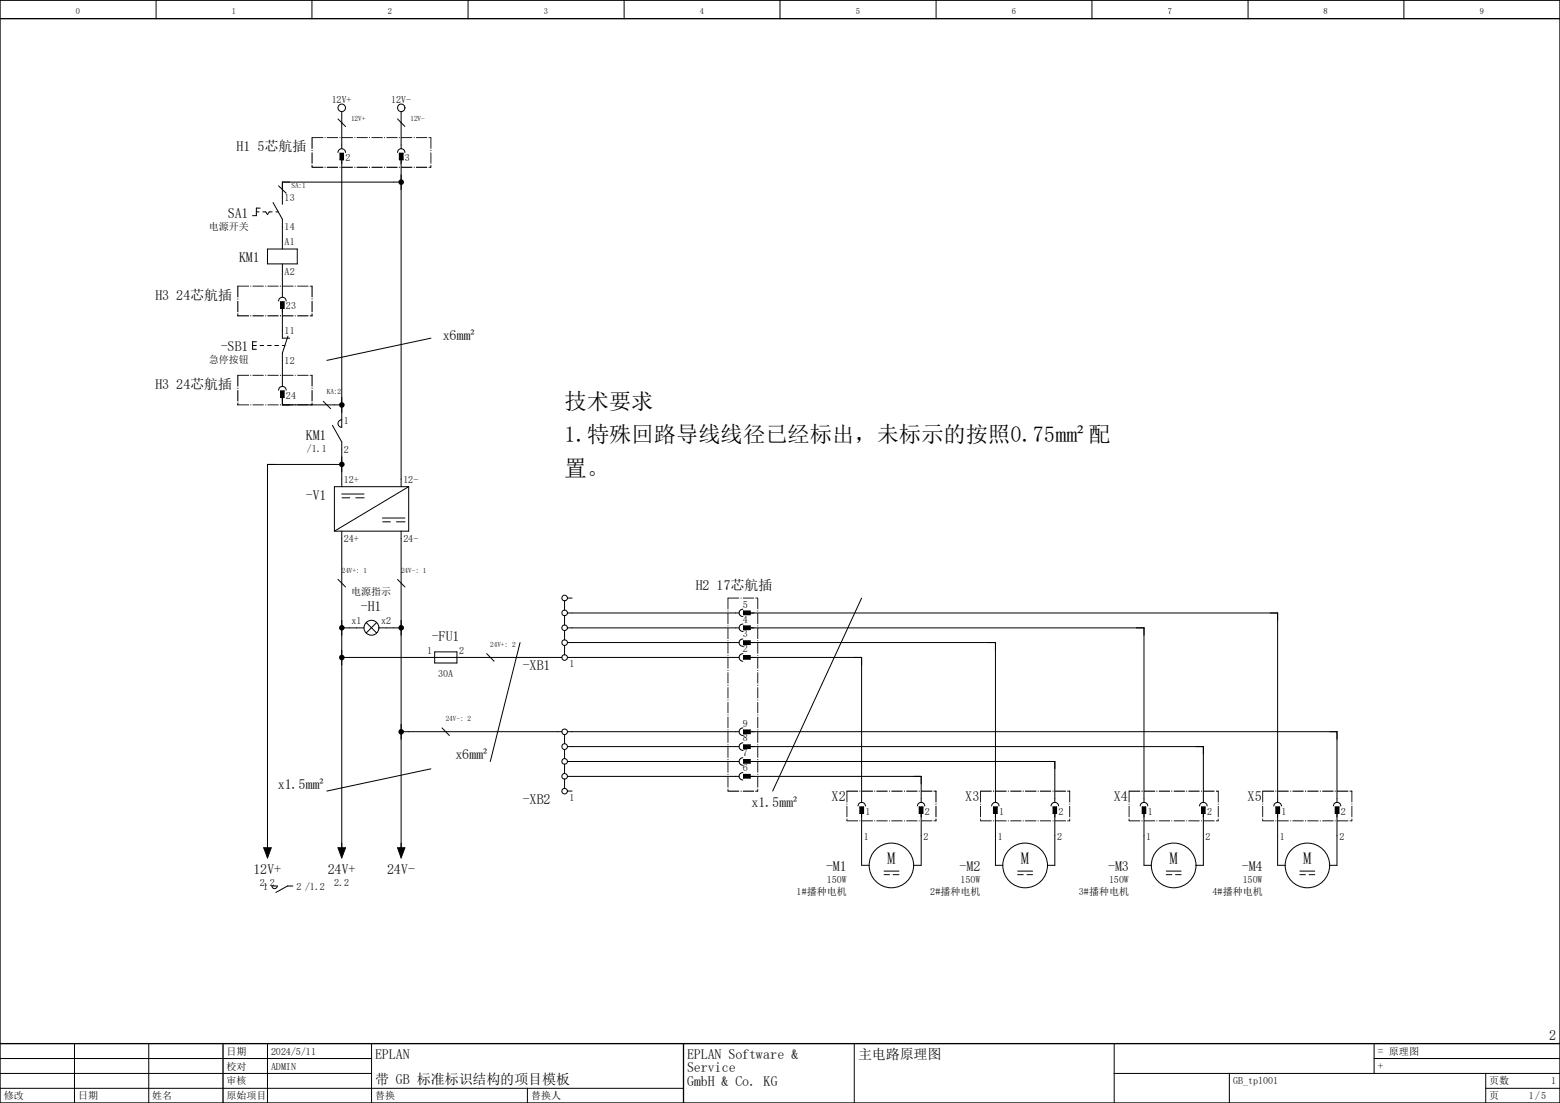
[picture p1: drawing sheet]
<svg xmlns="http://www.w3.org/2000/svg" width="297mm" height="210mm" viewBox="0 0 297 210" stroke-linecap="round" stroke-linejoin="round" font-family="sans-serif">
<path d="M210.1 -.1l-210.1 210.2M0 160.4l70.2 49.6M0 210v.1" fill="none" stroke="#fff" stroke-width=".19"/>
<g fill="none" stroke="#000" stroke-width=".19">
<path d="M29.7 0v3.6M59.4 0v3.6M89.1 0v3.6M118.8 0v3.6M148.5 0v3.6M178.2 0v3.6M207.9 0v3.6M237.6 0v3.6M267.3 0v3.6M49.5 39.6h-.7v1.5h-.7M52 38.6l1.8 3.1v5.7M53 35.4l1.5 1.4"/>
<path d="M64.3 29a.72 .72 0 0 1 .8-.7 .72 .72 0 0 1 .7 .7M64.3 22.6l1.5 1.5M64.7 29.2h.7v1.2h-.7zM65.1 30.4v51a.72 .72 0 0 1-.8-.8 .72 .72 0 0 1 .8-.7M65.1 21.3v7M75.7 29a.7 .7 0 0 1 .7-.7 .7 .7 0 0 1 .7 .7M75.7 22.6l1.4 1.5M76 29.2h.8v1.2h-.8zM76.4 21.3v7M76.4 30.4v62.3M76.4 34.7h-22.6v4.2M48.8 40.3h.5"/>
<path d="M50 40.3h.6l.3 .6 .4-.6h.5M50.9 47.4h5.7v2.8h-5.7zM52.5 40.3h.5M53 57.3a.72 .72 0 0 1 .8-.7 .72 .72 0 0 1 .7 .7M53.4 57.4h.7v1.3h-.7zM53.8 50.2v6.4M53.8 58.7v5.7h1.4M48.1 65.8h.7M48.8 65.1h-.7v1.4h.7M49.5 65.8h.7M50.9 65.8h.7M52.3 65.8h.7"/>
<path d="M53 74.3a.72 .72 0 0 1 .8-.7 .72 .72 0 0 1 .7 .7M53.4 74.4h.7v1.3h-.7zM53.8 67.2v6.4M53.8 75.7v1.4h11.3M53.8 65.8h.4M54.8 64l-1 3.2M61.6 76.4l1.3 1.4M82 64.4l-19.8 4.2M63.3 81l1.8 3.2v8.5M65.1 88.4h-14.2v73.6M65.1 94.8h1.5M65.1 94.1h4.2"/>
<path d="M67.8 94.8h1.5M72.8 99.4h1.6M72.8 98.6h4.3M75.5 99.4h1.6M77.8 92.7l-14.1 8.4M77.8 92.7v8.4h-14.1M77.8 92.7h-14.1v8.4M64.3 110.3l1.5 1.5M65.1 101.1v60.9M65.1 119.5h4.2M69.7 118.5l2 2M71.7 118.5l-2 2"/>
<path d="M72.1 119.5h4.3M75.7 110.3l1.4 1.5M76.4 101.1v60.9M107.5 114.4v1.8M107.5 117.2v1.8M108 119.5h32.7M108 116.7h32.7M108 113.9h.9M141.4 118.8a.7 .7 0 0 0-.7 .7 .7 .7 0 0 0 .7 .7M141.4 116a.7 .7 0 0 0-.7 .7 .7 .7 0 0 0 .7 .7M141.6 116.3h1.2v.8h-1.2zM141.6 119.2h1.2v.7h-1.2z"/>
<path d="M142.8 119.5h75v33.3M142.8 116.7h100.4v36.1M164 113.9l-16.9 36.7M65.1 125.2h41.9M76.4 139.3h30.6M82.8 124.1h4.2v2.1h-4.2zM84.2 138.6l1.4 1.4M92.7 124.5l1.4 1.4M99 122.3l-5.7 22.7M107.5 120.1v1.7M107.5 122.9v1.8M107.5 139.9v1.7"/>
<path d="M108 125.2h32.7M108 139.3h32.7M108 122.3h32.7M141.4 124.5a.72 .72 0 0 0-.7 .7 .72 .72 0 0 0 .7 .7M141.4 121.7a.7 .7 0 0 0-.7 .7 .7 .7 0 0 0 .7 .7M141.4 138.6a.72 .72 0 0 0-.7 .7 .72 .72 0 0 0 .7 .7M141.6 124.8h1.2v.7h-1.2zM141.6 122h1.2v.7h-1.2zM141.6 139h1.2v.7h-1.2zM142.8 125.2h21.2v27.6M142.8 139.3h111.8v13.5M142.8 122.3h46.7v30.5"/>
<path d="M82 146.4l-19.8 4.2M107.5 142.7v1.7M107.5 145.5v1.8M107.5 148.3v1.8M108 147.8h32.7M108 145h32.7M108 142.2h32.7M108 150.6h.9M141.4 147.1a.7 .7 0 0 0-.7 .7 .7 .7 0 0 0 .7 .7M141.4 144.3a.72 .72 0 0 0-.7 .7 .72 .72 0 0 0 .7 .7M141.4 141.4a.72 .72 0 0 0-.7 .8 .72 .72 0 0 0 .7 .7M141.6 141.8h1.2v.7h-1.2z"/>
<path d="M141.6 144.6h1.2v.7h-1.2zM141.6 147.4h1.2v.8h-1.2zM142.8 147.8h32.6v5M142.8 145h58v7.8M142.8 142.2h86.3v10.6M163.4 153.5a.7 .7 0 0 1 .7-.7 .7 .7 0 0 1 .7 .7M163.7 153.6h.7v1.3h-.7zM164 154.9v9.9h1.5M174.7 153.5a.7 .7 0 0 1 .7-.7 .7 .7 0 0 1 .7 .7M175 153.6h.7v1.3h-.7zM175.4 154.9v9.9h-1.5M188.8 153.5a.7 .7 0 0 1 .7-.7 .7 .7 0 0 1 .7 .7"/>
<path d="M189.1 153.6h.8v1.3h-.8zM189.5 154.9v9.9h1.4M200.1 153.5a.72 .72 0 0 1 .7-.7 .72 .72 0 0 1 .7 .7M200.5 153.6h.7v1.3h-.7zM200.8 154.9v9.9h-1.4M217.1 153.5a.72 .72 0 0 1 .7-.7 .72 .72 0 0 1 .7 .7M217.5 153.6h.6v1.3h-.6zM217.8 154.9v9.9h1.4M228.4 153.5a.72 .72 0 0 1 .7-.7 .72 .72 0 0 1 .7 .7M228.8 153.6h.6v1.3h-.6zM229.1 154.9v9.9h-1.4M242.5 153.5a.72 .72 0 0 1 .7-.7 .72 .72 0 0 1 .8 .7"/>
<path d="M242.9 153.6h.7v1.3h-.7zM243.2 154.9v9.9h1.5M253.9 153.5a.7 .7 0 0 1 .7-.7 .7 .7 0 0 1 .7 .7M254.2 153.6h.7v1.3h-.7zM254.6 154.9v9.9h-1.4M50.2 161.4h1.4l-.7 2zM51.8 168.7h1a.51 .51 0 0 1-.5 .5 .51 .51 0 0 1-.5-.5zM55.8 168.7h-1.1l-2.2 1.2M64.3 161.4h1.5l-.7 2zM75.7 161.4h1.4l-.7 2zM168.3 165.9h2.9M168.3 166.5h1.1"/>
<path d="M170.1 166.5h1.1M193.8 165.9h2.8M193.8 166.5h1M195.5 166.5h1.1M222 165.9h2.9M222 166.5h1.1M223.8 166.5h1.1M247.5 165.9h2.8M247.5 166.5h1M249.3 166.5h1M14.2 198.7v11.3M28.3 198.7v11.3"/>
<path d="M50.9 198.7v11.3M70.7 198.7v11.3M162.6 198.7v11.3M212.1 198.7v11.3M261.6 198.7v5.7M0 207.2h130.1M0 204.4h70.7M0 201.5h70.7M100.4 207.2v2.8M212.1 204.4h84.9M234.1 204.4v5.6M261.6 201.5h35.4"/>
<path d="M282.9 207.2h14.1M282.9 204.4v5.6"/>
<circle cx="65.1" cy="20.5" r=".72"/>
<circle cx="76.4" cy="20.5" r=".71"/>
<circle cx="70.7" cy="119.5" r="1.42"/>
<circle cx="107.5" cy="116.7" r=".54"/>
<circle cx="107.5" cy="113.9" r=".54"/>
<circle cx="107.5" cy="119.5" r=".53"/>
<circle cx="107.5" cy="125.2" r=".54"/>
<circle cx="107.5" cy="122.4" r=".54"/>
<circle cx="107.5" cy="139.3" r=".54"/>
<circle cx="107.5" cy="142.2" r=".54"/>
<circle cx="107.5" cy="147.8" r=".54"/>
<circle cx="107.5" cy="145" r=".54"/>
<circle cx="107.5" cy="150.6" r=".53"/>
<circle cx="169.7" cy="164.8" r="4.2"/>
<circle cx="195.2" cy="164.8" r="4.3"/>
<circle cx="223.5" cy="164.8" r="4.3"/>
<circle cx="248.9" cy="164.8" r="4.2"/>
</g>
<path d="M0 3.6h297M0 0h297v210h-297zM0 198.7h297M42.5 198.7v11.3M130.1 198.7v11.3" fill="none" stroke="#000" stroke-width=".25"/>
<g fill="#000">
<path d="M75.9 34.4a.54 .54 0 0 1 .6-.2 .54 .54 0 0 1 .4 .5h-.5h.5a.54 .54 0 0 1-.7 .5 .54 .54 0 0 1-.3-.8z" fill-rule="evenodd"/>
<path d="M64.6 76.8a.54 .54 0 0 1 .6-.2 .54 .54 0 0 1 .4 .5h-.5h.5a.54 .54 0 0 1-.7 .5 .54 .54 0 0 1-.3-.8z" fill-rule="evenodd"/>
<path d="M64.8 88a.54 .54 0 0 1 .8 .4h-.5h.5a.54 .54 0 0 1-.8 .5 .54 .54 0 0 1 0-.9z" fill-rule="evenodd"/>
<path d="M64.8 119.1a.54 .54 0 0 1 .8 .4h-.5h.5a.53 .53 0 0 1-.8 .5 .53 .53 0 0 1 0-.9z" fill-rule="evenodd"/>
<path d="M76.1 119.1a.54 .54 0 0 1 .8 .4h-.5h.5a.53 .53 0 0 1-.8 .5 .53 .53 0 0 1 0-.9z" fill-rule="evenodd"/>
<path d="M64.6 124.9a.54 .54 0 0 1 .6-.2 .54 .54 0 0 1 .4 .5h-.5h.5a.54 .54 0 0 1-.7 .5 .54 .54 0 0 1-.3-.8z" fill-rule="evenodd"/>
<path d="M75.9 139.1a.54 .54 0 0 1 .6-.3 .54 .54 0 0 1 .4 .5h-.5h.5a.54 .54 0 0 1-.7 .6 .54 .54 0 0 1-.3-.8z" fill-rule="evenodd"/>
</g>
<g fill="#000">
<path d="M59.3 31.6h.2l-.1 .4zM64.7 29.2h.7v1.2h-.7zM76 29.2h.8v1.2h-.8zM81.8 31.7l.3 .1-.3 .2zM81.8 26.1l.3 .1-.3 .1zM82 31.6h.1l-.1 .4zM45.2 59.9h.2l-.1 .3zM53.4 57.4h.7v1.3h-.7zM59.1 54.4l.4 .1-.4 .1zM59.3 59.9h.2l-.1 .3zM45.2 76.8h.2l-.1 .4zM53.4 74.4h.7v1.3h-.7z"/>
<path d="M59.1 60l.4 .2h-.4zM59.1 77l.4 .1-.4 .1zM59.1 71.4l.4 .1h-.4zM59.3 76.8h.2l-.1 .4zM141.6 119.2h1.2v.7h-1.2zM141.6 116.3h1.2v.8h-1.2zM144 113.8l.4 .1-.4 .1zM141.6 124.8h1.2v.7h-1.2zM141.6 122h1.2v.7h-1.2zM141.6 139h1.2v.7h-1.2zM138.5 150.4h.2l-.1 .3zM141.6 147.4h1.2v.8h-1.2z"/>
<path d="M141.6 144.6h1.2v.7h-1.2zM141.6 141.8h1.2v.7h-1.2zM144 150.5l.4 .1-.4 .1zM144.2 150.4h.2l-.1 .3zM161.2 156h.1l-.1 .4zM163.7 153.6h.7v1.3h-.7zM175 153.6h.7v1.3h-.7zM177.9 156.2l.4 .1-.4 .1zM177.9 150.5l.4 .1-.4 .1zM178.1 156h.2l-.1 .4zM186.6 156h.2l-.1 .4zM189.1 153.6h.8v1.3h-.8z"/>
<path d="M200.5 153.6h.7v1.3h-.7zM203.4 156.2l.4 .1-.4 .1zM203.4 150.5l.4 .1-.4 .1zM203.6 156h.2l-.1 .4zM214.9 156h.2l-.1 .4zM217.5 153.6h.6v1.3h-.6zM228.8 153.6h.6v1.3h-.6zM231.7 156.2l.3 .1-.3 .1zM231.7 150.5l.3 .1-.3 .1zM231.9 156h.1l-.1 .4zM240.3 156h.2l-.1 .4zM242.9 153.6h.7v1.3h-.7z"/>
<path d="M254.2 153.6h.7v1.3h-.7zM257.1 156.2l.4 .1-.4 .1zM257.1 150.5l.4 .1-.4 .1zM257.3 156h.2l-.1 .4zM50.2 161.4h1.4l-.7 2zM64.3 161.4h1.5l-.7 2zM75.7 161.4h1.4l-.7 2z"/>
<path d="M59.3 26.2v2.1h.2v-2.1zM59.3 28.6v.1h.2v-.1zM59.3 29v2.2h.2v-2.2zM59.3 31.4v.2h.2v-.2z"/>
<path d="M59.3 31.8l.1 .2h2.2v-.2zM61.8 31.8v.2h.2v-.2zM62.2 31.8v.2h2.1v-.2zM64.6 31.8v.2h.2v-.2zM65.1 31.8v.2h2.1v-.2zM67.5 31.8v.2h.1v-.2zM67.9 31.8v.2h2.1v-.2zM70.3 31.8v.2h.1v-.2zM70.7 31.8v.2h2.2v-.2zM73.1 31.8v.2h.2v-.2zM73.6 31.8v.2h2.1v-.2zM75.9 31.8v.2h.2v-.2zM76.4 31.8v.2h2.1v-.2zM78.8 31.8v.2h.2v-.2zM79.2 31.8v.2h2.1v-.2zM81.6 31.8v.2h.2v-.2z"/>
<path d="M59.3 26.2l2.3 .1v-.2zM61.8 26.1v.2h.2v-.2zM62.2 26.1v.2h2.1v-.2zM64.6 26.1v.2h.2v-.2zM65.1 26.1v.2h2.1v-.2zM67.5 26.1v.2h.1v-.2zM67.9 26.1v.2h2.1v-.2zM70.3 26.1v.2h.1v-.2zM70.7 26.1v.2h2.2v-.2zM73.1 26.1v.2h.2v-.2zM73.6 26.1v.2h2.1v-.2zM75.9 26.1v.2h.2v-.2zM76.4 26.1v.2h2.1v-.2zM78.8 26.1v.2h.2v-.2zM79.2 26.1v.2h2.1v-.2zM81.6 26.1v.2h.2v-.2z"/>
<path d="M82 26.2v2.1h.1v-2.1zM82 28.6v.1h.1v-.1zM82 29v2.2h.1v-2.2zM82 31.4v.2h.1v-.2z"/>
<path d="M45.2 54.5v2.1h.2v-2.1zM45.2 56.9v.1h.2v-.1zM45.2 57.3v2.1h.2v-2.1zM45.2 59.7v.2h.2v-.2z"/>
<path d="M45.3 54.4v.2h2.1v-.2zM47.7 54.4v.2h.1v-.2zM48.1 54.4v.2h2.1v-.2zM50.5 54.4v.2h.2v-.2zM50.9 54.4v.2h2.1v-.2zM53.3 54.4v.2h.2v-.2zM53.8 54.4v.2h2.1v-.2zM56.1 54.4v.2h.2v-.2zM56.6 54.4v.2h2.1v-.2zM59 54.4v.2h.1v-.2z"/>
<path d="M59.3 54.5v2.1h.2v-2.1zM59.3 56.9v.1h.2v-.1zM59.3 57.3v2.1h.2v-2.1zM59.3 59.7v.2h.2v-.2z"/>
<path d="M45.2 71.5v2.1h.2v-2.1zM45.2 73.8v.2h.2v-.2zM45.2 74.3v2.1h.2v-2.1zM45.2 76.7v.1h.2v-.1zM45.2 77.1h.2z"/>
<path d="M45.3 60v.2h2.1v-.2zM47.7 60v.2h.1v-.2zM48.1 60v.2h2.1v-.2zM50.5 60v.2h.2v-.2zM50.9 60v.2h2.1v-.2zM53.3 60v.2h.2v-.2zM53.8 60v.2h2.1v-.2zM56.1 60v.2h.2v-.2zM56.6 60v.2h2.1v-.2zM59 60v.2h.1v-.2z"/>
<path d="M45.3 77v.2h2.1v-.2zM47.7 77v.2h.1v-.2zM48.1 77v.2h2.1v-.2zM50.5 77v.2h.2v-.2zM50.9 77v.2h2.1v-.2zM53.3 77v.2h.2v-.2zM53.8 77v.2h2.1v-.2zM56.1 77v.2h.2v-.2zM56.6 77v.2h2.1v-.2zM59 77v.2h.1v-.2z"/>
<path d="M45.3 71.4v.1h2.1v-.1zM47.7 71.4v.1h.1v-.1zM48.1 71.4v.1h2.1v-.1zM50.5 71.4v.1h.2v-.1zM50.9 71.4v.1h2.1v-.1zM53.3 71.4v.1h.2v-.1zM53.8 71.4v.1h2.1v-.1zM56.1 71.4v.1h.2v-.1zM56.6 71.4v.1h2.1v-.1zM59 71.4v.1h.1v-.1z"/>
<path d="M59.3 71.5v2.1h.2v-2.1zM59.3 73.8v.2h.2v-.2zM59.3 74.3v2.1h.2v-2.1zM59.3 76.7v.1h.2v-.1zM59.3 77.1h.2z"/>
<path d="M138.5 113.9v2.1h.2v-2.1zM138.5 116.2v.2h.2v-.2zM138.5 116.7v2.1h.2v-2.1zM138.5 119.1v.2h.2v-.2zM138.5 119.5v2.2h.2v-2.2zM138.5 121.9v.2h.2v-.2zM138.5 122.3v2.2h.2v-2.2zM138.5 124.8v.1h.2v-.1zM138.5 125.2v2.1h.2v-2.1zM138.5 127.6v.2h.2v-.2zM138.5 128v2.1h.2v-2.1zM138.5 130.4v.2h.2v-.2zM138.5 130.9v2.1h.2v-2.1zM138.5 133.2v.2h.2v-.2zM138.5 133.7v2.1h.2v-2.1zM138.5 136.1v.1h.2v-.1zM138.5 136.5v2.1h.2v-2.1zM138.5 138.9v.2h.2v-.2zM138.5 139.3v2.1h.2v-2.1zM138.5 141.7v.2h.2v-.2zM138.5 142.2v2.1h.2v-2.1zM138.5 144.5v.2h.2v-.2zM138.5 145v2.1h.2v-2.1zM138.5 147.4v.1h.2v-.1zM138.5 147.8v2.1h.2v-2.1zM138.5 150.2v.2h.2v-.2z"/>
<path d="M138.5 113.9l2.2 .1v-.2zM141 113.8v.2h.2v-.2zM141.4 113.8v.2h2.2v-.2zM143.8 113.8v.2h.2v-.2z"/>
<path d="M144.2 113.9v2.1h.2v-2.1zM144.2 116.2v.2h.2v-.2zM144.2 116.7v2.1h.2v-2.1zM144.2 119.1v.2h.2v-.2zM144.2 119.5v2.2h.2v-2.2zM144.2 121.9v.2h.2v-.2zM144.2 122.3v2.2h.2v-2.2zM144.2 124.8v.1h.2v-.1zM144.2 125.2v2.1h.2v-2.1zM144.2 127.6v.2h.2v-.2zM144.2 128v2.1h.2v-2.1zM144.2 130.4v.2h.2v-.2zM144.2 130.9v2.1h.2v-2.1zM144.2 133.2v.2h.2v-.2zM144.2 133.7v2.1h.2v-2.1zM144.2 136.1v.1h.2v-.1zM144.2 136.5v2.1h.2v-2.1zM144.2 138.9v.2h.2v-.2zM144.2 139.3v2.1h.2v-2.1zM144.2 141.7v.2h.2v-.2zM144.2 142.2v2.1h.2v-2.1zM144.2 144.5v.2h.2v-.2zM144.2 145v2.1h.2v-2.1zM144.2 147.4v.1h.2v-.1zM144.2 147.8v2.1h.2v-2.1zM144.2 150.2v.2h.2v-.2z"/>
<path d="M138.6 150.5v.2h2.1v-.2zM141 150.5v.2h.2v-.2zM141.4 150.5v.2h2.2v-.2zM143.8 150.5v.2h.2v-.2z"/>
<path d="M161.2 150.6v2.2h.1v-2.2zM161.2 153v.2h.1v-.2zM161.2 153.5v2.1h.1v-2.1zM161.2 155.9v.1h.1v-.1z"/>
<path d="M161.2 156.3l2.2 .1v-.2zM163.6 156.2v.2h.2v-.2zM164.1 156.2v.2h2.1v-.2zM166.5 156.2v.2h.1v-.2zM166.9 156.2v.2h2.1v-.2zM169.3 156.2v.2h.2v-.2zM169.7 156.2v.2h2.1v-.2zM172.1 156.2v.2h.2v-.2zM172.6 156.2v.2h2.1v-.2zM174.9 156.2v.2h.2v-.2zM175.4 156.2v.2h2.1v-.2zM177.8 156.2v.2h.1v-.2z"/>
<path d="M161.2 150.5v.2h2.2v-.2zM163.6 150.5v.2h.2v-.2zM164.1 150.5v.2h2.1v-.2zM166.5 150.5v.2h.1v-.2zM166.9 150.5v.2h2.1v-.2zM169.3 150.5v.2h.2v-.2zM169.7 150.5v.2h2.1v-.2zM172.1 150.5v.2h.2v-.2zM172.6 150.5v.2h2.1v-.2zM174.9 150.5v.2h.2v-.2zM175.4 150.5v.2h2.1v-.2zM177.8 150.5v.2h.1v-.2z"/>
<path d="M178.1 150.6v2.2h.2v-2.2zM178.1 153v.2h.2v-.2zM178.1 153.5v2.1h.2v-2.1zM178.1 155.9v.1h.2v-.1z"/>
<path d="M186.6 150.6v2.2h.2v-2.2zM186.6 153v.2h.2v-.2zM186.6 153.5v2.1h.2v-2.1zM186.6 155.9v.1h.2v-.1z"/>
<path d="M186.7 156.2v.2h2.1v-.2zM189.1 156.2v.2h.2v-.2zM189.5 156.2v.2h2.1v-.2zM191.9 156.2v.2h.2v-.2zM192.4 156.2v.2h2.1v-.2zM194.7 156.2v.2h.2v-.2zM195.2 156.2v.2h2.1v-.2zM197.6 156.2v.2h.1v-.2zM198 156.2v.2h2.1v-.2zM200.4 156.2v.2h.2v-.2zM200.8 156.2v.2h2.1v-.2zM203.2 156.2v.2h.2v-.2zM203.7 156.2v.2z"/>
<path d="M186.7 150.5v.2h2.1v-.2zM189.1 150.5v.2h.2v-.2zM189.5 150.5v.2h2.1v-.2zM191.9 150.5v.2h.2v-.2zM192.4 150.5v.2h2.1v-.2zM194.7 150.5v.2h.2v-.2zM195.2 150.5v.2h2.1v-.2zM197.6 150.5v.2h.1v-.2zM198 150.5v.2h2.1v-.2zM200.4 150.5v.2h.2v-.2zM200.8 150.5v.2h2.1v-.2zM203.2 150.5v.2h.2v-.2zM203.7 150.5v.2z"/>
<path d="M203.6 150.6v2.2h.2v-2.2zM203.6 153v.2h.2v-.2zM203.6 153.5v2.1h.2v-2.1zM203.6 155.9v.1h.2v-.1z"/>
<path d="M214.9 150.6v2.2h.2v-2.2zM214.9 153v.2h.2v-.2zM214.9 153.5v2.1h.2v-2.1zM214.9 155.9v.1h.2v-.1z"/>
<path d="M215 156.2v.2h2.1v-.2zM217.3 156.2v.2h.3v-.2zM217.8 156.2v.2h2.1v-.2zM220.2 156.2v.2h.1v-.2zM220.6 156.2v.2h2.2v-.2zM223 156.2v.2h.2v-.2zM223.5 156.2v.2h2.1v-.2zM225.8 156.2v.2h.2v-.2zM226.3 156.2v.2h2.1v-.2zM228.7 156.2v.2h.2v-.2zM229.1 156.2v.2h2.1v-.2zM231.5 156.2v.2h.2v-.2z"/>
<path d="M215 150.5v.2h2.1v-.2zM217.3 150.5v.2h.3v-.2zM217.8 150.5v.2h2.1v-.2zM220.2 150.5v.2h.1v-.2zM220.6 150.5v.2h2.2v-.2zM223 150.5v.2h.2v-.2zM223.5 150.5v.2h2.1v-.2zM225.8 150.5v.2h.2v-.2zM226.3 150.5v.2h2.1v-.2zM228.7 150.5v.2h.2v-.2zM229.1 150.5v.2h2.1v-.2zM231.5 150.5v.2h.2v-.2z"/>
<path d="M231.9 150.6v2.2h.1v-2.2zM231.9 153v.2h.1v-.2zM231.9 153.5v2.1h.1v-2.1zM231.9 155.9v.1h.1v-.1z"/>
<path d="M240.3 150.6v2.2h.2v-2.2zM240.3 153v.2h.2v-.2zM240.3 153.5v2.1h.2v-2.1zM240.3 155.9v.1h.2v-.1z"/>
<path d="M240.4 156.2v.2h2.2v-.2zM242.8 156.2v.2h.2v-.2zM243.2 156.2v.2h2.2v-.2zM245.7 156.2v.2h.1v-.2zM246.1 156.2v.2h2.1v-.2zM248.5 156.2v.2h.2v-.2zM248.9 156.2v.2h2.1v-.2zM251.3 156.2v.2h.2v-.2zM251.8 156.2v.2h2.1v-.2zM254.1 156.2v.2h.2v-.2zM254.6 156.2v.2h2.1v-.2zM257 156.2v.2h.1v-.2z"/>
<path d="M240.4 150.5v.2h2.2v-.2zM242.8 150.5v.2h.2v-.2zM243.2 150.5v.2h2.2v-.2zM245.7 150.5v.2h.1v-.2zM246.1 150.5v.2h2.1v-.2zM248.5 150.5v.2h.2v-.2zM248.9 150.5v.2h2.1v-.2zM251.3 150.5v.2h.2v-.2zM251.8 150.5v.2h2.1v-.2zM254.1 150.5v.2h.2v-.2zM254.6 150.5v.2h2.1v-.2zM257 150.5v.2h.1v-.2z"/>
<path d="M257.3 150.6v2.2h.2v-2.2zM257.3 153v.2h.2v-.2zM257.3 153.5v2.1h.2v-2.1zM257.3 155.9v.1h.2v-.1z"/>
</g>
<g font-size="4.2">
<text x="107.5" y="77.9">技术要求</text>
<text x="107.5" y="84.2">1.特殊回路导线线径已经标出，未标示的按照0.75mm²配</text>
<text x="107.5" y="90.6">置。</text>
</g>
<g font-size="3.2">
<text x="168.9" y="164.5">M</text>
<text x="194.4" y="164.5">M</text>
<text x="222.7" y="164.5">M</text>
<text x="248.1" y="164.5">M</text>
</g>
<g font-size="2.7">
<text x="45" y="28.8">H1 5芯航插</text>
<text x="43.4" y="41.4">SA1</text>
<text x="45.5" y="49.9">KM1</text>
<text x="29.6" y="57.1">H3 24芯航插</text>
<text x="84.3" y="64.7">x6mm²</text>
<text x="42" y="66.9">-SB1</text>
<text x="29.6" y="74">H3 24芯航插</text>
<text x="58.2" y="83.9">KM1</text>
<text x="58.2" y="95.2">-V1</text>
<text x="132.5" y="112.4">H2 17芯航插</text>
<text x="68.7" y="116.3">-H1</text>
<text x="82.2" y="122">-FU1</text>
<text x="99.5" y="127.6">-XB1</text>
<text x="86.7" y="144.6">x6mm²</text>
<text x="52.9" y="150.2">x1.5mm²</text>
<text x="99.5" y="153">-XB2</text>
<text x="143.1" y="153.7">x1.5mm²</text>
<text x="158.3" y="152.5">X2</text>
<text x="183.8" y="152.5">X3</text>
<text x="212" y="152.5">X4</text>
<text x="237.5" y="152.5">X5</text>
<text x="48.3" y="166.3">12V+</text>
<text x="62.4" y="166.3">24V+</text>
<text x="73.7" y="166.3">24V-</text>
<text x="157.3" y="165.9">-M1</text>
<text x="182.7" y="165.9">-M2</text>
<text x="211" y="165.9">-M3</text>
<text x="236.4" y="165.9">-M4</text>
<text x="294.9" y="198">2</text>
<text x="71.4" y="201.5">EPLAN</text>
<text x="130.8" y="201.5">EPLAN Software &amp;</text>
<text x="163.4" y="201.5">主电路原理图</text>
<text x="71.4" y="206.5">带 GB 标准标识结构的项目模板</text>
<text x="130.8" y="204.2">Service</text>
<text x="130.8" y="206.8">GmbH &amp; Co. KG</text>
</g>
<g font-size="2.1">
<text x="262.3" y="203.7">+</text>
<text x="262.3" y="200.8">= 原理图</text>
</g>
<g font-size="1.9">
<text x="63.2" y="19.5">12V+</text>
<text x="74.5" y="19.5">12V-</text>
<text x="65.8" y="30.7">2</text>
<text x="77.1" y="30.7">3</text>
<text x="54.2" y="38.2">13</text>
<text x="39.8" y="43.7">电源开关</text>
<text x="54.2" y="43.8">14</text>
<text x="54.2" y="46.7">A1</text>
<text x="54.2" y="52.3">A2</text>
<text x="54.4" y="58.9">23</text>
<text x="54.2" y="63.7">11</text>
<text x="39.8" y="69.2">急停按钮</text>
<text x="54.2" y="69.3">12</text>
<text x="54.4" y="75.9">24</text>
<text x="65.5" y="80.6">1</text>
<text x="58.4" y="86.1">/1.1</text>
<text x="65.5" y="86.2">2</text>
<text x="65.5" y="91.9">12+</text>
<text x="76.8" y="91.9">12-</text>
<text x="65.5" y="103.2">24+</text>
<text x="76.8" y="103.2">24-</text>
<text x="66.9" y="113.4">电源指示</text>
<text x="66.9" y="118.8">x1</text>
<text x="72.6" y="118.8">x2</text>
<text x="141.4" y="118.5">4</text>
<text x="141.4" y="115.7">5</text>
<text x="81.3" y="124.5">1</text>
<text x="87.4" y="124.5">2</text>
<text x="141.4" y="124.2">2</text>
<text x="141.4" y="121.4">3</text>
<text x="83.4" y="128.9">30A</text>
<text x="108.5" y="127.1">1</text>
<text x="141.4" y="144">7</text>
<text x="141.4" y="141.2">8</text>
<text x="141.4" y="138.3">9</text>
<text x="141.4" y="146.8">6</text>
<text x="108.5" y="152.5">1</text>
<text x="164.8" y="155.1">1</text>
<text x="176.1" y="155.1">2</text>
<text x="190.2" y="155.1">1</text>
<text x="201.6" y="155.1">2</text>
<text x="218.5" y="155.1">1</text>
<text x="229.8" y="155.1">2</text>
<text x="244" y="155.1">1</text>
<text x="255.3" y="155.1">2</text>
<text x="164.5" y="159.8">1</text>
<text x="175.8" y="159.8">2</text>
<text x="189.9" y="159.8">1</text>
<text x="201.2" y="159.8">2</text>
<text x="218.2" y="159.8">1</text>
<text x="229.5" y="159.8">2</text>
<text x="243.7" y="159.8">1</text>
<text x="255" y="159.8">2</text>
<text x="49.5" y="168.7">2.2</text>
<text x="50.1" y="169.5">1</text>
<text x="56.4" y="169.5">2 /1.2</text>
<text x="63.6" y="168.7">2.2</text>
<text x="151.7" y="170.3">1#播种电机</text>
<text x="157.4" y="168.2">150W</text>
<text x="177.1" y="170.3">2#播种电机</text>
<text x="182.9" y="168.2">150W</text>
<text x="205.4" y="170.3">3#播种电机</text>
<text x="211.2" y="168.2">150W</text>
<text x="230.8" y="170.3">4#播种电机</text>
<text x="236.6" y="168.2">150W</text>
<text x="43.1" y="203.7">校对</text>
<text x="43.1" y="200.8">日期</text>
<text x="51.6" y="203.7">ADMIN</text>
<text x="51.6" y="200.8">2024/5/11</text>
<text x=".7" y="209.3">修改</text>
<text x="14.9" y="209.3">日期</text>
<text x="29" y="209.3">姓名</text>
<text x="43.1" y="209.3">原始项目</text>
<text x="43.1" y="206.5">审核</text>
<text x="71.4" y="209.3">替换</text>
<text x="101.1" y="209.3">替换人</text>
<text x="234.8" y="206.5">GB_tpl001</text>
<text x="283.5" y="206.5">页数</text>
<text x="283.5" y="209.3">页</text>
<text x="291.1" y="209.3">1/5</text>
<text x="295.3" y="206.5">1</text>
</g>
<g font-size="1.6">
<text x="14.4" y="2.6">0</text>
<text x="44.1" y="2.6">1</text>
<text x="73.8" y="2.6">2</text>
<text x="103.5" y="2.6">3</text>
<text x="133.2" y="2.6">4</text>
<text x="162.9" y="2.6">5</text>
<text x="192.6" y="2.6">6</text>
<text x="222.3" y="2.6">7</text>
<text x="252" y="2.6">8</text>
<text x="281.7" y="2.6">9</text>
</g>
<g font-size="1.4">
<text x="66.8" y="23.1">12V+</text>
<text x="78.1" y="23.1">12V-</text>
<text x="55.5" y="35.9">SA:1</text>
<text x="62.2" y="75.1">KA:2</text>
<text x="65.1" y="109.1">24V+: 1</text>
<text x="76.4" y="109.1">24V-: 1</text>
<text x="93.3" y="123.2">24V+: 2</text>
<text x="84.9" y="137.3">24V-: 2</text>
</g>
</svg>
